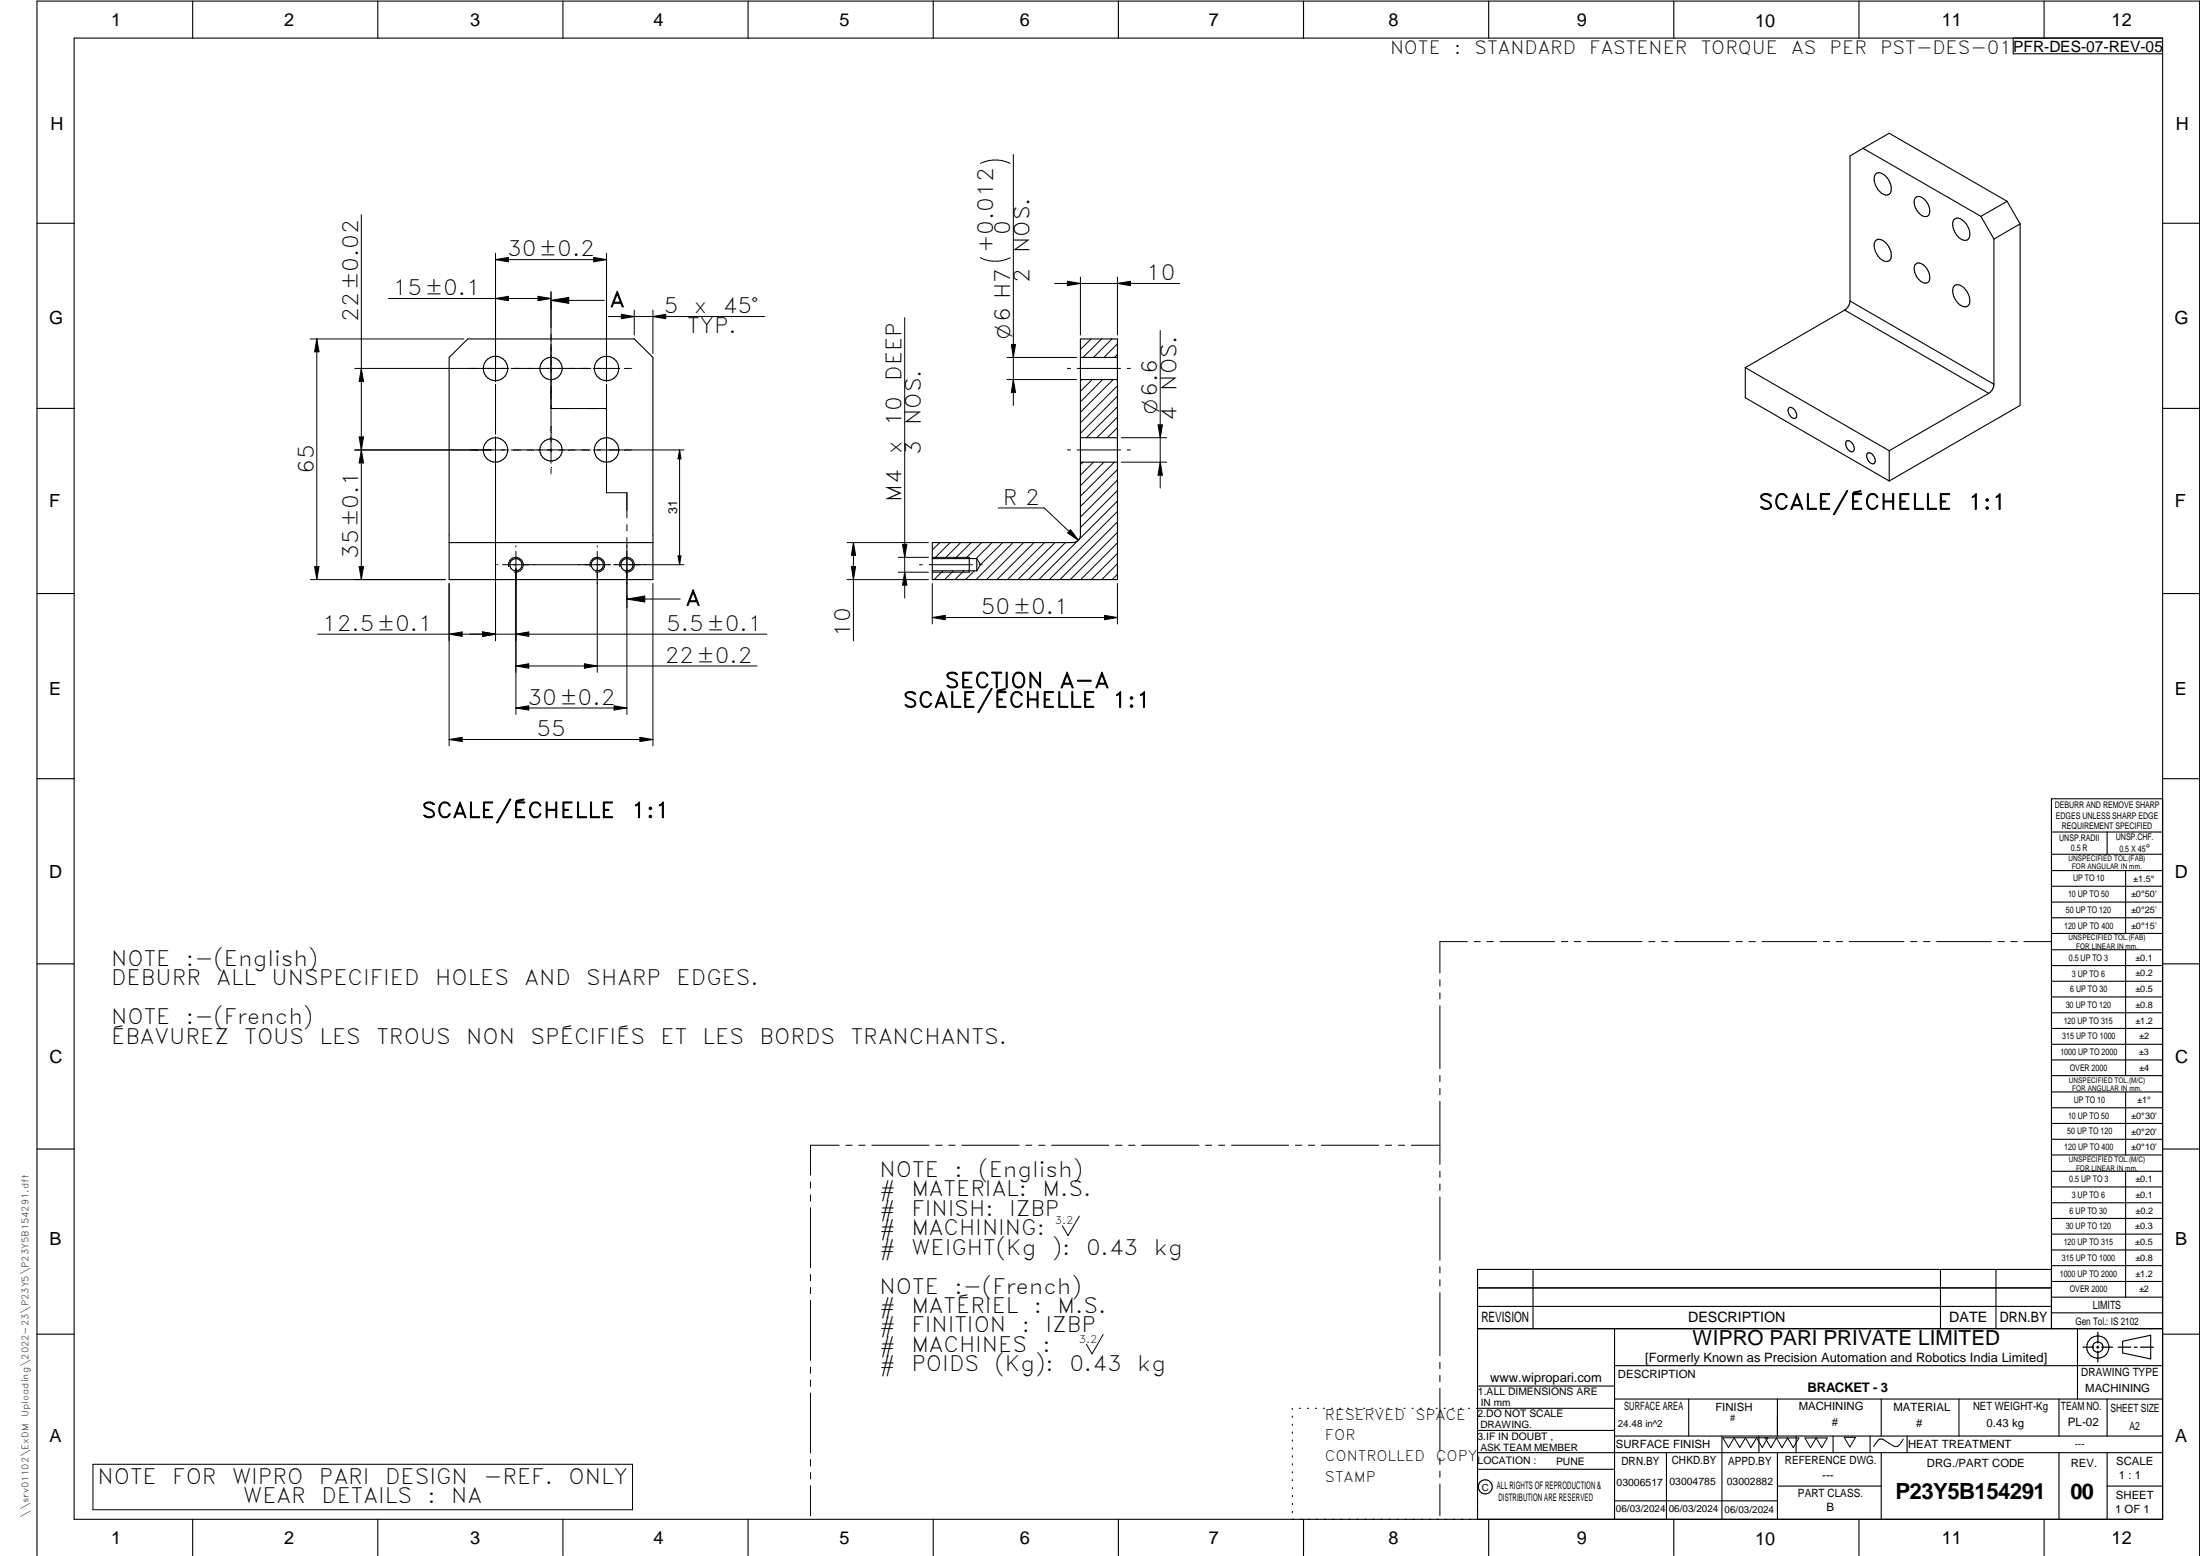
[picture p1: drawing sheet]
<svg xmlns="http://www.w3.org/2000/svg" width="594mm" height="420mm" viewBox="0 0 594 420" stroke-linecap="round" stroke-linejoin="round" font-family="sans-serif">
<g fill="none" stroke="#000" stroke-width=".3">
<path d="M20 10.3h564v400h-564zM52 .3v10M102 .3v10M152 .3v10M202 .3v10M252 .3v10M302 .3v10M352 .3v10M402 .3v10M452 .3v10M502 .3v10M543.6 10.3v4.2h40.4"/>
<path d="M552 .3v10M503.1 40l31.8 18.4M503.1 40l-3.5 2.1v39.2M503.1 40l7.1-4 31.8 18.4M506.4 47.1a1.84 1.84 0 0 1 2.8 .4 4.1 4.1 0 0 1 1.2 4.7 1.82 1.82 0 0 1-2.8-.5 4.2 4.2 0 0 1-1.2-4.6zM517.2 53.5a1.8 1.8 0 0 1 2.7 .6 3.7 3.7 0 0 1 .9 4 1.75 1.75 0 0 1-2.6-.6l-.5-.6a3.4 3.4 0 0 1-.5-3.4zM527.6 59.3a1.9 1.9 0 0 1 2.8 .5 4 4 0 0 1 1.2 4.7 1.84 1.84 0 0 1-2.8-.5 4.3 4.3 0 0 1-1.2-4.7zM534.9 58.4l3.5 6.2M542 54.4l-7.1 4M542 54.4l3.5 6.1M10 60.3h10M506.4 65a1.9 1.9 0 0 1 2.8 .5 4 4 0 0 1 1.2 4.7 1.84 1.84 0 0 1-2.8-.5 4.3 4.3 0 0 1-1.2-4.7z"/>
<path d="M517.2 71.4a1.8 1.8 0 0 1 2.7 .6 3.8 3.8 0 0 1 .9 4.1 1.75 1.75 0 0 1-2.6-.6l-.5-.6a3.5 3.5 0 0 1-.5-3.5zM527.6 77.3a1.84 1.84 0 0 1 2.8 .5 4 4 0 0 1 1.2 4.6 1.84 1.84 0 0 1-2.8-.4 4.2 4.2 0 0 1-1.2-4.7zM538.4 64.6v39.2M545.5 60.5v49l-35.3 20.4M545.5 60.5l-7.1 4.1M584 60.3h10M121.3 96.5l5-5h45l5 5v60h-55zM291.8 96.5h9.9M291.8 91.5h9.9v65h-50v-10h38.1a1.97 1.97 0 0 0 2-2zM471.3 99.3v8.1l38.9 22.5M471.3 99.3l38.9 22.4M498.1 83.7l38.9 22.5"/>
<path d="M498.1 83.7l-26.8 15.6M499.6 81.3l38.8 22.5M499.6 81.3a3.2 3.2 0 0 1-1.5 2.4M10 110.3h10M291.8 118.2h9.9M291.8 102.5h9.9M483.2 110.1a1.93 1.93 0 0 1 1.6 2.8 1.93 1.93 0 0 1-1.6-2.8zM498.7 119a1.93 1.93 0 0 1 1.7 2.9 1.93 1.93 0 0 1-1.7-2.9zM537 106.2l-26.8 15.5M538.4 103.8a3.1 3.1 0 0 1-1.4 2.4M584 110.3h10M291.8 124.8h9.9"/>
<path d="M504.4 122.3a1.93 1.93 0 0 1 1.6 2.9 1.93 1.93 0 0 1-1.6-2.9zM510.2 121.7v8.2M121.3 146.5h55M251.7 154.1h12.1M251.7 150.8h12.1M261.7 150.5v4M263.8 150.8l.9 1.7-.9 1.6M263.8 150.8v3.3M10 160.3h10M584 160.3h10M10 210.3h10M584 215.7h-30v143.1"/>
<path d="M584 210.3h10M554 224.7h30M554 230.7h30M554 235.1h30M554 239.3h30M569 224.7v6M574 235.1v17M554 243.6h30M554 247.8h30M554 252.1h30M554 256.5h30M574 256.5v33.9"/>
<path d="M10 260.3h10M554 260.7h30M554 265h30M554 269.2h30M554 273.5h30M554 277.7h30M584 260.3h10M554 282h30M554 286.2h30M554 290.4h30M554 294.9h30M554 299.1h30"/>
<path d="M574 294.9v17M10 310.3h10M554 303.4h30M554 307.6h30M554 311.9h30M554 316.3h30M574 316.3v34M584 310.3h10M554 320.5h30M554 324.8h30M554 329h30M554 333.2h30"/>
<path d="M554 337.5h30M399 358.8h185M399 352.8h155M399 347.8h155M414 342.8v16M436 358.8v51.5M524 342.8v16M539 342.8v16M554 341.8h30M554 346h30M554 350.3h30M554 354.5h30"/>
<path d="M554 342.8h-155v67.5M561 358.8v19M10 360.3h10M399 374.3h37M436 368.8h148M436 377.8h148M456 377.8v10M480 377.8v10M508 377.8v10M529 377.8v10M556 377.8v10M569 377.8v10"/>
<path d="M573.2 362.2l7.6-1.6v6.3l-7.6-1.6zM584 360.3h10M349 380.3v.3M349 382.4v.3M349 384.6v.3M349 386.7v.3M349 388.8v.3M349 391v.3M349 393.1v.3M349 395.3v.3M349 397.4v.3M349 399.5v.3"/>
<path d="M350.9 380.3h.2M353.1 380.3h.2M355.2 380.3h.3M357.4 380.3h.3M359.6 380.3h.3M361.7 380.3h.3M363.9 380.3h.3M366.1 380.3h.3M368.3 380.3h.2M370.4 380.3h.3M372.6 380.3h.3M374.8 380.3h.3"/>
<path d="M376.9 380.3h.4M379.1 380.3h.3M381.3 380.3h.3M383.4 380.3h.4M385.6 380.3h.3M387.8 380.3h.3M390 380.3h.3M392.2 380.3h.3M394.3 380.3h.3M396.5 380.3h.3M398.7 380.3h37.3M399 386.2h37"/>
<path d="M399 396.7h37M436 387.8h148M450 392.3v18M465 387.8v22.5M475 387.8v4.5M480 392.3v18M485 387.8v4.5M495 387.8v4.5M505 387.8v4.5M508 392.3v18M515 387.8v4.5M556 392.3v18"/>
<path d="M569 392.3v18M584 392.3h-185M52 410.3v9.7M102 410.3v9.7M152 410.3v9.7M202 410.3v9.7M252 410.3v9.7M302 410.3v9.7M349 401.7v.3M349 403.8v.4M349 406v.3M349 408.1v.3"/>
<path d="M352 410.3v9.7M402 410.3v9.7M436 405.3h44M452 410.3v9.7M480 401.3h28M502 410.3v9.7M552 410.3v9.7M569 401.3h15M10 420v-419.7h584v419.7"/>
<circle cx="133.8" cy="99.5" r="3.3"/>
<circle cx="148.8" cy="99.5" r="3"/>
<circle cx="163.8" cy="99.5" r="3.3"/>
<circle cx="133.8" cy="121.5" r="3.3"/>
<circle cx="148.8" cy="121.5" r="2.99"/>
<circle cx="163.8" cy="121.5" r="3.3"/>
<circle cx="139.3" cy="152.5" r="1.64"/>
<circle cx="161.3" cy="152.5" r="1.64"/>
<circle cx="169.3" cy="152.5" r="1.64"/>
<circle cx="566.5" cy="363.8" r="2.99"/>
<circle cx="566.5" cy="363.7" r="1.41"/>
<circle cx="401.1" cy="401.5" r="1.9"/>
</g>
<path d="M566.5 359.7v3M562.5 363.8h2.9M566.1 363.8h.7M566.5 363.4v.7M566.5 364.9v2.8M567.6 363.8h2.9M572 363.8h3.4M576.3 363.8h.8M578 363.8h3.5" fill="none" stroke="#000" stroke-width=".34"/>
<g fill="none" stroke="#000" stroke-width=".27">
<path d="M97.6 58v98.5M264.7 44.1a9.4 9.4 0 0 1 8.1 0M273.6 41.7v67.8M133.8 70.1l3.5-.6v1.2zM133.8 68.4v34.7M133.8 70.1h30M148.8 78.7v46.4M160.3 69.5l3.5 .6-3.5 .6zM163.8 68.4v34.7M272.8 69.6a9 9 0 0 1-8.1 0M284.8 76.5h33.8M288.2 75.9l3.6 .6-3.6 .6z"/>
<path d="M291.8 74.8v15.7M301.7 74.8v15.7M301.7 76.5l3.6-.6v1.2zM83.8 91.5h41.5M85.5 91.5l.6 3.5h-1.1zM85.5 91.5v65M97.6 99.5l.6 3.5h-1.2zM104.9 80.6h43.9M133.8 80.6l3.5-.6v1.2zM137.4 99.5h-41.6M138 99.5h21.5M145.3 80l3.5 .6-3.5 .6z"/>
<path d="M148.8 81.1h14.4M148.8 81.1l4.8-.8v1.6zM160.2 99.5h7.2M164.3 85.5h42.2M167.8 84.9l3.5 .6-3.5 .6zM168.9 99.5h1.4M170.5 99.5h.1M171.3 83.7v6.8M176.3 85.5l3.5-.6v1.2zM176.3 83.7v11.8M244.3 85.8v75.7M271.9 96.5h18.8"/>
<path d="M273.1 93h1.1l-.6 3.5zM288.2 99.5h.9M290.9 99.5h11.7M294.6 91.5l-2.8 2.9M297.5 91.5l-5.1 5M300.3 91.5l-5 5M301.7 95.7l-.8 .8M301.7 92.8l-3.6 3.7M304.4 99.5h.9M313.3 89.2v42.6M97 118h1.2l-1.2 7h1.2zM133.8 103.8v13.5"/>
<path d="M133.8 117.9v55.1M148.8 110.3h15M163.8 103.8v29.3h5.5v6.8M271.9 102.5h18.8M273.6 102.5l.6 3.5h-1.1zM292.1 102.5l-.3 .4M294.9 102.5l-3.1 3.2M297.8 102.5l-6 6M300.6 102.5l-8.8 8.8M301.7 109.8l-8.3 8.4M301.7 107l-9.9 10M301.7 104.2l-9.9 10"/>
<path d="M301.7 115.5l-2.7 2.7M301.7 112.6l-5.5 5.6M302.8 118.2h12.3M312.7 114.7h1.2l-.6 3.5zM95.8 121.5h41.6M138 121.5h21.5M148.8 126.5v1.2M148.8 127.9v.1M183.5 121.5l.4 2.4h-.8zM183.5 121.5v31M184.7 121.5h-24.5M269.5 137.2h12.5l9.2 8.7"/>
<path d="M288.2 121.5h.9M290.9 121.5h11.7M292.4 124.8l-.6 .7M295.3 124.8l-3.5 3.5M298.1 124.8l-6.3 6.3M300.9 124.8l-9.1 9.2M301.7 132.5l-9.9 10M301.7 129.6l-9.9 10M301.7 126.8l-9.9 10M301.7 135.3l-10.4 10.4M301.7 138.1l-18.3 18.4M302.8 124.8h12.3"/>
<path d="M304.4 121.5h.9M313.3 124.8l.6 3.5h-1.2zM83.8 156.5h36.5M85 153h1.1l-.6 3.5zM97 153h1.2l-.6 3.5zM121.3 157.6v43.8M134.1 152.5h.2M134.4 152.5h.1M135.7 152.5h29.2M137.4 153a2 2 0 0 1 1.7-2.5 2 2 0 0 1 2.2 2.2 2 2 0 0 1-2.5 1.7M139.3 147.4v.1M139.3 147.6v.1"/>
<path d="M139.3 148.9v44M159.4 153a2 2 0 0 1 1.7-2.5 2 2 0 0 1 2.2 2.2 2 2 0 0 1-2.5 1.7M161.3 147.4v.1M161.3 147.6v.1M161.3 148.9v32.7M167.4 153a2 2 0 0 1 1.7-2.5 2 2 0 0 1 2.2 2.2 2 2 0 0 1-2.5 1.7M169.3 141.6v1.8M169.3 145.2v47.7M176.3 157.6v43.8M183.1 150.1h.8l-.4 2.4zM184.7 152.5h-19M228.7 156.5h22"/>
<path d="M228.7 146.5h22M229.9 153h1.1l-.5 3.5zM230.5 146.5v26.6M230.5 146.5l.5 3.5h-1.1zM242.6 150.5h8.1M242.6 154.5h8.1M243.7 147h1.2l-.6 3.5zM244.3 154.5l.6 3.5h-1.2zM248.3 152.5h.8M250.9 152.5h11.7M251.7 150.5h10M251.7 154.5h10"/>
<path d="M251.7 157.6v10.9M253.8 146.5l-2.1 2M254.6 154.1l-2.3 2.4M256.6 146.5l-4.3 4.3M257.4 154.1l-2.3 2.4M259.4 146.5l-4.3 4.3M260.3 154.1l-2.4 2.4M262.2 146.5l-4.3 4.3M263.1 154.1l-2.4 2.4M264.4 152.5h.9M265.1 146.5l-4.4 4.3M267.9 146.5l-4.3 4.3"/>
<path d="M270.8 146.5l-6.1 6M273.6 146.5l-10 10M276.4 146.5l-10 10M279.2 146.5l-10 10M282.1 146.5l-10 10M284.9 146.5l-10 10M287.7 146.5l-10 10M289.1 143l2.1 2.9-2.9-2zM291 146.1l-10.5 10.4M301.7 157.6v10.9M301.7 155.1l-1.4 1.4M301.7 152.2l-4.2 4.3"/>
<path d="M301.7 149.4l-7 7.1M301.7 146.6l-9.9 9.9M301.7 143.8l-12.7 12.7M301.7 140.9l-15.5 15.6M85.8 171.2h121.3M121.3 171.2l3.5-.6v1.2zM130.3 170.6l3.5 .6-3.5 .6zM139.3 171.2l3.5-.6v1.2zM139.3 179.8l3.5-.6v1.2zM139.3 179.8h65.1M157.8 179.2l3.5 .6-3.5 .6zM169.3 161.8l4.8-.8v1.6z"/>
<path d="M169.3 161.8h14.4M251.7 166.8l3.6-.6v1.1zM251.7 166.8h50M298.3 166.2l3.4 .6-3.4 .5zM121.3 199.7l3.5-.6v1.1zM121.3 199.7h55M139.3 191.2l3.5-.6v1.1zM139.3 191.2h30M165.8 190.6l3.5 .6-3.5 .5zM172.8 199.1l3.5 .6-3.5 .5zM396.2 254.3h-7.4v8.5M398.1 254.3h1.6"/>
<path d="M401.5 254.3h1.8M405 254.3h14.8M421.6 254.3h1.7M425.1 254.3h1.7M428.6 254.3h14.8M445.2 254.3h1.7M448.7 254.3h1.7M452.2 254.3h14.8M468.8 254.3h1.7M472.3 254.3h1.7M475.8 254.3h14.8M492.4 254.3h1.7"/>
<path d="M495.8 254.3h1.8M499.4 254.3h14.7M516 254.3h1.6M519.4 254.3h1.8M522.9 254.3h14.8M539.5 254.3h1.7M543 254.3h1.7M546.5 254.3h7.4M388.8 264.5v1.8M388.8 268.1v1.6M388.8 271.6v17M388.8 290.4v1.7"/>
<path d="M388.8 293.9v1.7M388.8 297.4v17M218.9 319.2v1.6M226.6 309.2h-7.7v8.1M228.4 309.2h1.7M231.9 309.2h1.7M235.4 309.2h15.5M252.7 309.2h1.7M256.2 309.2h1.7M259.7 309.2h15.5M277 309.2h1.7M280.5 309.2h1.7"/>
<path d="M284 309.2h15.5M301.2 309.2h1.8M304.8 309.2h1.7M308.3 309.2h15.5M325.5 309.2h1.7M329.1 309.2h1.6M332.6 309.2h15.4M349.8 309.2h1.7M353.3 309.2h1.7M356.8 309.2h15.5M374.1 309.2h1.7M377.6 309.2h1.7"/>
<path d="M381.1 309.2h7.7M388.8 316.2v1.7M388.8 319.7v1.7M218.9 322.6v1.8M218.9 326.1v16.2M291.5 328.4l-3.1 5.2-1.5-2.6M388.8 323.2v17.1M218.9 344.1v1.8M218.9 347.6v1.7M218.9 351.2v16.1M388.8 342.1v1.6M388.8 345.6v1.7"/>
<path d="M388.8 349v17.1M218.9 369.1v1.7M218.9 372.6v1.8M218.9 376.1v16.2M297.9 360.3l-3 5.3-1.5-2.6M388.8 367.9v1.7M388.8 371.4v1.7M388.8 374.9v17M25.1 395.4h145.7v12.3h-145.7zM218.9 394.1v1.8M218.9 397.6v1.7M388.8 393.7v1.7"/>
<path d="M388.8 397.2v1.7M465.2 388.2h12.2l-1.5 2.7-1.6-2.7-1.5 2.7-1.5-2.7-1.5 2.7-1.5-2.7-1.5 2.7zM476.7 388.3h9.1l-1.6 2.6-1.5-2.6-1.5 2.6-1.5-2.6-1.5 2.6zM487.4 388.3h6l-1.5 2.6-1.5-2.6-1.5 2.6zM498 388.1h3.1l-1.6 2.6zM514 388.6l-1.1 1.5a1.2 1.2 0 0 1-1.8 .3l-1.8-1.2a1.55 1.55 0 0 0-1.6-.6 1.55 1.55 0 0 0-1.2 1.1l-.5 .9M218.9 401.2v8.1M388.8 400.7v8.6"/>
</g>
<g fill="#000">
<path d="M133.8 70.1l3.5-.6v1.2zM160.3 69.5l3.5 .6-3.5 .6zM288.2 75.9l3.6 .6-3.6 .6zM301.7 76.5l3.6-.6v1.2zM85.5 91.5l.6 3.5h-1.1zM133.8 80.6l3.5-.6v1.2zM145.3 80l3.5 .6-3.5 .6zM148.8 81.1l4.8-.8v1.6zM167.8 84.9l3.5 .6-3.5 .6zM176.3 85.5l3.5-.6v1.2zM273.1 93h1.1l-.6 3.5zM97 118h1.2l-.6 3.5z"/>
<path d="M97.6 99.5l.6 3.5h-1.2zM273.6 102.5l.6 3.5h-1.1zM312.7 114.7h1.2l-.6 3.5zM97.6 121.5l.6 3.5h-1.2zM183.5 121.5l.4 2.4h-.8zM313.3 124.8l.6 3.5h-1.2zM85 153h1.1l-.6 3.5zM97 153h1.2l-.6 3.5zM183.1 150.1h.8l-.4 2.4zM229.9 153h1.1l-.5 3.5zM230.5 146.5l.5 3.5h-1.1zM243.7 147h1.2l-.6 3.5z"/>
<path d="M244.3 154.5l.6 3.5h-1.2zM289.1 143l2.1 2.9-2.9-2zM121.3 171.2l3.5-.6v1.2zM130.3 170.6l3.5 .6-3.5 .6zM139.3 171.2l3.5-.6v1.2zM169.3 161.8l4.8-.8v1.6zM251.7 166.8l3.6-.6v1.1zM298.3 166.2l3.4 .6-3.4 .5zM139.3 179.8l3.5-.6v1.2zM139.3 191.2l3.5-.6v1.1zM157.8 179.2l3.5 .6-3.5 .6zM165.8 190.6l3.5 .6-3.5 .5z"/>
<path d="M121.3 199.7l3.5-.6v1.1zM172.8 199.1l3.5 .6-3.5 .5z"/>
</g>
<text font-size="6" x="511.8" y="404.8">P23Y5B154291</text>
<text font-size="5.9" x="559.1" y="404.7">00</text>
<g font-size="5.7">
<text x="272.8" y="63.4" transform="rotate(-90 272.8 63.4)">0</text>
<text x="136.9" y="69.2">30±0.2</text>
<text x="268.2" y="68.4" transform="rotate(-90 268.2 68.4)">+0.012</text>
<text x="278" y="68.3" transform="rotate(-90 278 68.3)">NOS.</text>
<text x="278" y="76.5" transform="rotate(-90 278 76.5)">2</text>
<text x="309.5" y="75.6">10</text>
<text x="106.1" y="79.7">15±0.1</text>
<text x="164.7" y="82.9">A</text>
<text x="96.7" y="86.9" transform="rotate(-90 96.7 86.9)">22±0.02</text>
<text x="179.2" y="84.6">5</text>
<text x="185.6" y="89.8">TYP.</text>
<text x="187.4" y="84.6">x</text>
<text x="195.2" y="84.6">45°</text>
<text x="243.4" y="102.8" transform="rotate(-90 243.4 102.8)">DEEP</text>
<text x="317.7" y="105.5" transform="rotate(-90 317.7 105.5)">NOS.</text>
<text x="317.7" y="113.6" transform="rotate(-90 317.7 113.6)">4</text>
<text x="243.4" y="114.9" transform="rotate(-90 243.4 114.9)">10</text>
<text x="248.7" y="114.7" transform="rotate(-90 248.7 114.7)">NOS.</text>
<text x="243.4" y="122.7" transform="rotate(-90 243.4 122.7)">x</text>
<text x="248.7" y="122.9" transform="rotate(-90 248.7 122.9)">3</text>
<text x="84.7" y="128" transform="rotate(-90 84.7 128)">65</text>
<text x="243.4" y="135.6" transform="rotate(-90 243.4 135.6)">M4</text>
<text x="270.8" y="136.3">R 2</text>
<text x="474.9" y="137.5">SCALE/ÉCHELLE</text>
<text x="531.4" y="137.5">1:1</text>
<text x="96.7" y="150.9" transform="rotate(-90 96.7 150.9)">35±0.1</text>
<text x="185.2" y="163.5">A</text>
<text x="264.9" y="165.9">50±0.1</text>
<text x="87" y="170.4">12.5±0.1</text>
<text x="179.9" y="170.4">5.5±0.1</text>
<text x="229.6" y="171.9" transform="rotate(-90 229.6 171.9)">10</text>
<text x="179.5" y="178.9">22±0.2</text>
<text x="255.1" y="185.8">SECTION</text>
<text x="286.2" y="185.8">A-A</text>
<text x="142.4" y="190.3">30±0.2</text>
<text x="243.8" y="191">SCALE/ÉCHELLE</text>
<text x="300.4" y="191">1:1</text>
<text x="144.9" y="198.8">55</text>
<text x="113.9" y="220.8">SCALE/ÉCHELLE</text>
<text x="170.4" y="220.8">1:1</text>
<text x="30" y="260.8">NOTE</text>
<text x="50.2" y="260.8">:-(English)</text>
<text x="30" y="266.1">DEBURR</text>
<text x="58.5" y="266.1">ALL</text>
<text x="73.4" y="266.1">UNSPECIFIED</text>
<text x="117.5" y="266.1">HOLES</text>
<text x="141.7" y="266.1">AND</text>
<text x="158.3" y="266.1">SHARP</text>
<text x="182.7" y="266.1">EDGES.</text>
<text x="30" y="276.6">NOTE</text>
<text x="30" y="281.8">ÉBAVUREZ</text>
<text x="50.2" y="276.6">:-(French)</text>
<text x="66" y="281.8">TOUS</text>
<text x="86.3" y="281.8">LES</text>
<text x="101.6" y="281.8">TROUS</text>
<text x="125.9" y="281.8">NON</text>
<text x="143.3" y="281.8">SPÉCIFIÉS</text>
<text x="178.4" y="281.8">ET</text>
<text x="189.7" y="281.8">LES</text>
<text x="205.1" y="281.8">BORDS</text>
<text x="229.7" y="281.8">TRANCHANTS.</text>
<text x="237.5" y="317.8">NOTE</text>
<text x="257.7" y="317.8">:</text>
<text x="264.1" y="317.8">(English)</text>
<text x="237.5" y="323">#</text>
<text x="246.1" y="323">MATERIAL:</text>
<text x="281.5" y="323">M.S.</text>
<text x="237.5" y="328.3">#</text>
<text x="246.1" y="328.3">FINISH:</text>
<text x="272.5" y="328.3">IZBP</text>
<text x="237.5" y="333.5">#</text>
<text x="246.1" y="333.5">MACHINING:</text>
<text x="237.5" y="338.8">#</text>
<text x="246.1" y="338.8">WEIGHT(Kg</text>
<text x="284" y="338.8">):</text>
<text x="293.3" y="338.8">0.43</text>
<text x="311.6" y="338.8">kg</text>
<text x="237.5" y="349.3">NOTE</text>
<text x="257.7" y="349.3">:-(French)</text>
<text x="237.5" y="354.5">#</text>
<text x="237.5" y="359.8">#</text>
<text x="246.1" y="359.8">FINITION</text>
<text x="246.1" y="354.5">MATÉRIEL</text>
<text x="275.9" y="359.8">:</text>
<text x="279.2" y="354.5">:</text>
<text x="282.3" y="359.8">IZBP</text>
<text x="285.6" y="354.5">M.S.</text>
<text x="237.5" y="365">#</text>
<text x="246.1" y="365">MACHINES</text>
<text x="281.5" y="365">:</text>
<text x="237.5" y="370.3">#</text>
<text x="246.1" y="370.3">POIDS</text>
<text x="268.5" y="370.3">(Kg):</text>
<text x="288.8" y="370.3">0.43</text>
<text x="307.1" y="370.3">kg</text>
<text x="26.3" y="400.6">NOTE</text>
<text x="46.5" y="400.6">FOR</text>
<text x="62.7" y="400.6">WIPRO</text>
<text x="86.1" y="400.6">PARI</text>
<text x="104" y="400.6">DESIGN</text>
<text x="130.5" y="400.6">-REF.</text>
<text x="153.5" y="400.6">ONLY</text>
<text x="65.7" y="405.9">WEAR</text>
<text x="86.8" y="405.9">DETAILS</text>
<text x="115.4" y="405.9">:</text>
<text x="121.8" y="405.9">NA</text>
</g>
<text font-size="5.6" x="457" y="363.2">WIPRO PARI PRIVATE LIMITED</text>
<g font-size="5.4">
<text x="272.8" y="91.5" transform="rotate(-90 272.8 91.5)">O6 H7</text>
<text x="312.5" y="111.8" transform="rotate(-90 312.5 111.8)">O6.6</text>
</g>
<g font-size="4.9">
<text x="30" y="6.9">1</text>
<text x="76.7" y="6.9">2</text>
<text x="127" y="6.9">3</text>
<text x="176.5" y="6.9">4</text>
<text x="226.7" y="6.9">5</text>
<text x="275.4" y="6.9">6</text>
<text x="326.4" y="6.9">7</text>
<text x="375" y="6.9">8</text>
<text x="425.8" y="6.9">9</text>
<text x="473.9" y="7.3">10</text>
<text x="524.3" y="6.9">11</text>
<text x="570.2" y="6.9">12</text>
<text x="375.4" y="14.5">NOTE</text>
<text x="392.7" y="14.5">:</text>
<text x="398.2" y="14.5">STANDARD</text>
<text x="429.2" y="14.5">FASTENER</text>
<text x="459.2" y="14.5">TORQUE</text>
<text x="483.7" y="14.5">AS</text>
<text x="494.1" y="14.5">PER</text>
<text x="507.7" y="14.5">PST-DES-01</text>
<text x="13.6" y="35.1">H</text>
<text x="587.6" y="35.1">H</text>
<text x="13.2" y="87.5">G</text>
<text x="587.2" y="87.5">G</text>
<text x="13.2" y="137">F</text>
<text x="587.2" y="137">F</text>
<text x="13.2" y="187.6">E</text>
<text x="587.2" y="187.6">E</text>
<text x="13.2" y="237">D</text>
<text x="587.2" y="237">D</text>
<text x="13.4" y="287.1">C</text>
<text x="587.4" y="287.1">C</text>
<text x="13.4" y="336.2">B</text>
<text x="587.4" y="336.2">B</text>
<text x="13.4" y="389.3">A</text>
<text x="587.4" y="389.3">A</text>
<text x="30" y="416.9">1</text>
<text x="76.7" y="416.9">2</text>
<text x="127" y="416.9">3</text>
<text x="176.5" y="416.9">4</text>
<text x="226.7" y="416.9">5</text>
<text x="275.4" y="416.9">6</text>
<text x="326.4" y="416.9">7</text>
<text x="375" y="416.9">8</text>
<text x="425.8" y="416.9">9</text>
<text x="473.9" y="417.3">10</text>
<text x="524.3" y="416.9">11</text>
<text x="570.2" y="416.9">12</text>
</g>
<text font-size="4.2" x="543.6" y="14">PFR-DES-07-REV-05</text>
<g font-size="3.9">
<text x="400" y="357.1">REVISION</text>
<text x="455.9" y="357.1">DESCRIPTION</text>
<text x="526.4" y="357.1">DATE</text>
<text x="540" y="357.1">DRN.BY</text>
<text x="357.8" y="383.3">RESERVED</text>
<text x="382.3" y="383.3">SPACE</text>
<text x="357.8" y="388.9">FOR</text>
<text x="357.8" y="394.5">CONTROLLED</text>
<text x="387.8" y="394.5">COPY</text>
<text x="357.8" y="400">STAMP</text>
</g>
<text font-size="3.6" x="488.1" y="375.8">BRACKET - 3</text>
<g font-size="3.5">
<text x="444.3" y="367.7">[Formerly Known as Precision Automation and Robotics India Limited]</text>
<text x="402.4" y="373.3">www.wipropari.com</text>
</g>
<text font-size="3.4" x="182.9" y="138.9" transform="rotate(-90 182.9 138.9)">31</text>
<g font-size="3.1">
<text x="565.1" y="353.5">LIMITS</text>
<text x="562" y="371.7">DRAWING TYPE</text>
<text x="436.9" y="372.1">DESCRIPTION</text>
<text x="563.1" y="375.9">MACHINING</text>
<text x="438.6" y="380.8">SURFACE AREA</text>
<text x="463.2" y="380.9">FINISH</text>
<text x="485.7" y="380.8">MACHINING</text>
<text x="511.3" y="380.9">MATERIAL</text>
<text x="532.8" y="380.7">NET WEIGHT-Kg</text>
<text x="556.5" y="380.7">TEAM NO.</text>
<text x="569.9" y="381.2">SHEET SIZE</text>
<text x="494.6" y="385.1">#</text>
<text x="517.4" y="385.3">#</text>
<text x="536.4" y="385.3">0.43 kg</text>
<text x="558.4" y="385.1">PL-02</text>
<text x="575" y="386.1">A2</text>
<text x="436.3" y="391">SURFACE FINISH</text>
<text x="437.8" y="395.5">DRN.BY</text>
<text x="451.4" y="395.4">CHKD.BY</text>
<text x="466.6" y="395.5">APPD.BY</text>
<text x="482" y="395.4">REFERENCE DWG.</text>
<text x="515.3" y="391.1">HEAT TREATMENT</text>
<text x="571.4" y="395.6">SCALE</text>
<text x="492.1" y="399.4">---</text>
<text x="520.4" y="396.2">DRG./PART CODE</text>
<text x="559.2" y="396.1">REV.</text>
<text x="572.2" y="399.5">1 : 1</text>
<text x="485.5" y="404.3">PART CLASS.</text>
<text x="493.2" y="407.9">B</text>
<text x="571.4" y="404.7">SHEET</text>
<text x="571.2" y="408.4">1 OF 1</text>
</g>
<text font-size="3" x="579.5" y="230.1">°</text>
<g font-size="2.8">
<text x="284.9" y="330.6">3.2</text>
<text x="560.4" y="357.7">Gen Tol.: IS 2102</text>
<text x="291.3" y="362.5">3.2</text>
<text x="399.1" y="376.6">1.ALL DIMENSIONS ARE</text>
<text x="399" y="382.7">2.DO NOT SCALE</text>
<text x="399" y="388.7">3.IF IN DOUBT ,</text>
<text x="399" y="395.4">LOCATION :</text>
<text x="420.2" y="395.6">PUNE</text>
<text x="404.2" y="402">ALL RIGHTS OF REPRODUCTION &amp;</text>
<text x="436.5" y="401.2">03006517</text>
<text x="450.8" y="400.9">03004785</text>
<text x="466.3" y="401">03002882</text>
<text x="404.7" y="405.4">DISTRIBUTION ARE RESERVED</text>
</g>
<g font-size="2.7">
<text x="399.9" y="379.7">IN mm</text>
<text x="399.7" y="385.7">DRAWING.</text>
<text x="436.9" y="385.4">24.48 in^2</text>
<text x="399.7" y="391.8">ASK TEAM MEMBER</text>
<text x="400.1" y="402.5">C</text>
<text x="436.4" y="408.3">06/03/2024</text>
<text x="450.6" y="408.4">06/03/2024</text>
<text x="465.7" y="408.5">06/03/2024</text>
</g>
<g font-size="2.5">
<text x="554.9" y="218.3">DEBURR AND REMOVE SHARP</text>
<text x="555.2" y="221">EDGES UNLESS SHARP EDGE</text>
<text x="556.1" y="227.1">UNSP.RADII</text>
<text x="556.8" y="223.8">REQUIREMENT SPECIFIED</text>
<text x="571.4" y="226.9">UNSP.CHF.</text>
<text x="559.2" y="229.9">0.5 R</text>
<text x="572.3" y="230.1">0.5 X 45</text>
<text x="559.8" y="238">UP TO 10</text>
<text x="576.1" y="238.1">±1.5°</text>
<text x="558.5" y="242.2">10 UP TO 50</text>
<text x="575.5" y="242.3">±0°50'</text>
<text x="557.4" y="250.7">120 UP TO 400</text>
<text x="557.9" y="246.5">50 UP TO 120</text>
<text x="575.5" y="250.7">±0°15'</text>
<text x="575.5" y="246.5">±0°25'</text>
<text x="558.7" y="259.4">0.5 UP TO 3</text>
<text x="559.5" y="263.7">3 UP TO 6</text>
<text x="576.6" y="263.6">±0.2</text>
<text x="576.6" y="259.4">±0.1</text>
<text x="559" y="267.9">6 UP TO 30</text>
<text x="576.6" y="267.9">±0.5</text>
<text x="557.8" y="272.2">30 UP TO 120</text>
<text x="576.6" y="272.2">±0.8</text>
<text x="556.9" y="280.7">315 UP TO 1000</text>
<text x="557.3" y="276.4">120 UP TO 315</text>
<text x="576.6" y="276.4">±1.2</text>
<text x="577.7" y="280.7">±2</text>
<text x="556.4" y="284.9">1000 UP TO 2000</text>
<text x="577.6" y="284.9">±3</text>
<text x="558.9" y="289.2">OVER 2000</text>
<text x="577.7" y="289.3">±4</text>
<text x="560" y="297.9">UP TO 10</text>
<text x="577.1" y="297.9">±1°</text>
<text x="558.5" y="302.1">10 UP TO 50</text>
<text x="575.5" y="302.1">±0°30'</text>
<text x="557.4" y="310.6">120 UP TO 400</text>
<text x="558.2" y="306.3">50 UP TO 120</text>
<text x="575.5" y="310.6">±0°10'</text>
<text x="575.5" y="306.4">±0°20'</text>
<text x="558.8" y="319.2">0.5 UP TO 3</text>
<text x="559.4" y="323.4">3 UP TO 6</text>
<text x="576.6" y="319.2">±0.1</text>
<text x="576.6" y="323.5">±0.1</text>
<text x="558.9" y="327.7">6 UP TO 30</text>
<text x="576.7" y="327.7">±0.2</text>
<text x="557.8" y="332">30 UP TO 120</text>
<text x="576.6" y="332">±0.3</text>
<text x="556.8" y="340.5">315 UP TO 1000</text>
<text x="557.3" y="336.3">120 UP TO 315</text>
<text x="576.6" y="336.3">±0.5</text>
<text x="576.6" y="340.5">±0.8</text>
<text x="556.2" y="344.7">1000 UP TO 2000</text>
<text x="576.6" y="344.7">±1.2</text>
<text x="558.9" y="349">OVER 2000</text>
<text x="577.6" y="349">±2</text>
<text x="467.2" y="383.8">#</text>
<text x="560.4" y="390.7">---</text>
</g>
<g font-size="2.4">
<text x="7.7" y="382.7" transform="rotate(-90 7.7 382.7)">Uploading\2022-23\P23Y5\P23Y5B154291.dft</text>
<text x="7.7" y="409.8" transform="rotate(-90 7.7 409.8)">\\srv01102\ExDM</text>
</g>
<g font-size="2.1">
<text x="558.5" y="232.4">UNSPECIFIED TOL.(FAB)</text>
<text x="559.5" y="234.7">FOR ANGULAR IN mm.</text>
<text x="558.6" y="253.9">UNSPECIFIED TOL.(FAB)</text>
<text x="560.7" y="256.3">FOR LINEAR IN mm.</text>
<text x="558.7" y="292.3">UNSPECIFIED TOL.(M/C)</text>
<text x="559.6" y="294.7">FOR ANGULAR IN mm.</text>
<text x="558.7" y="313.7">UNSPECIFIED TOL.(M/C)</text>
<text x="560.6" y="316.1">FOR LINEAR IN mm.</text>
</g>
</svg>
